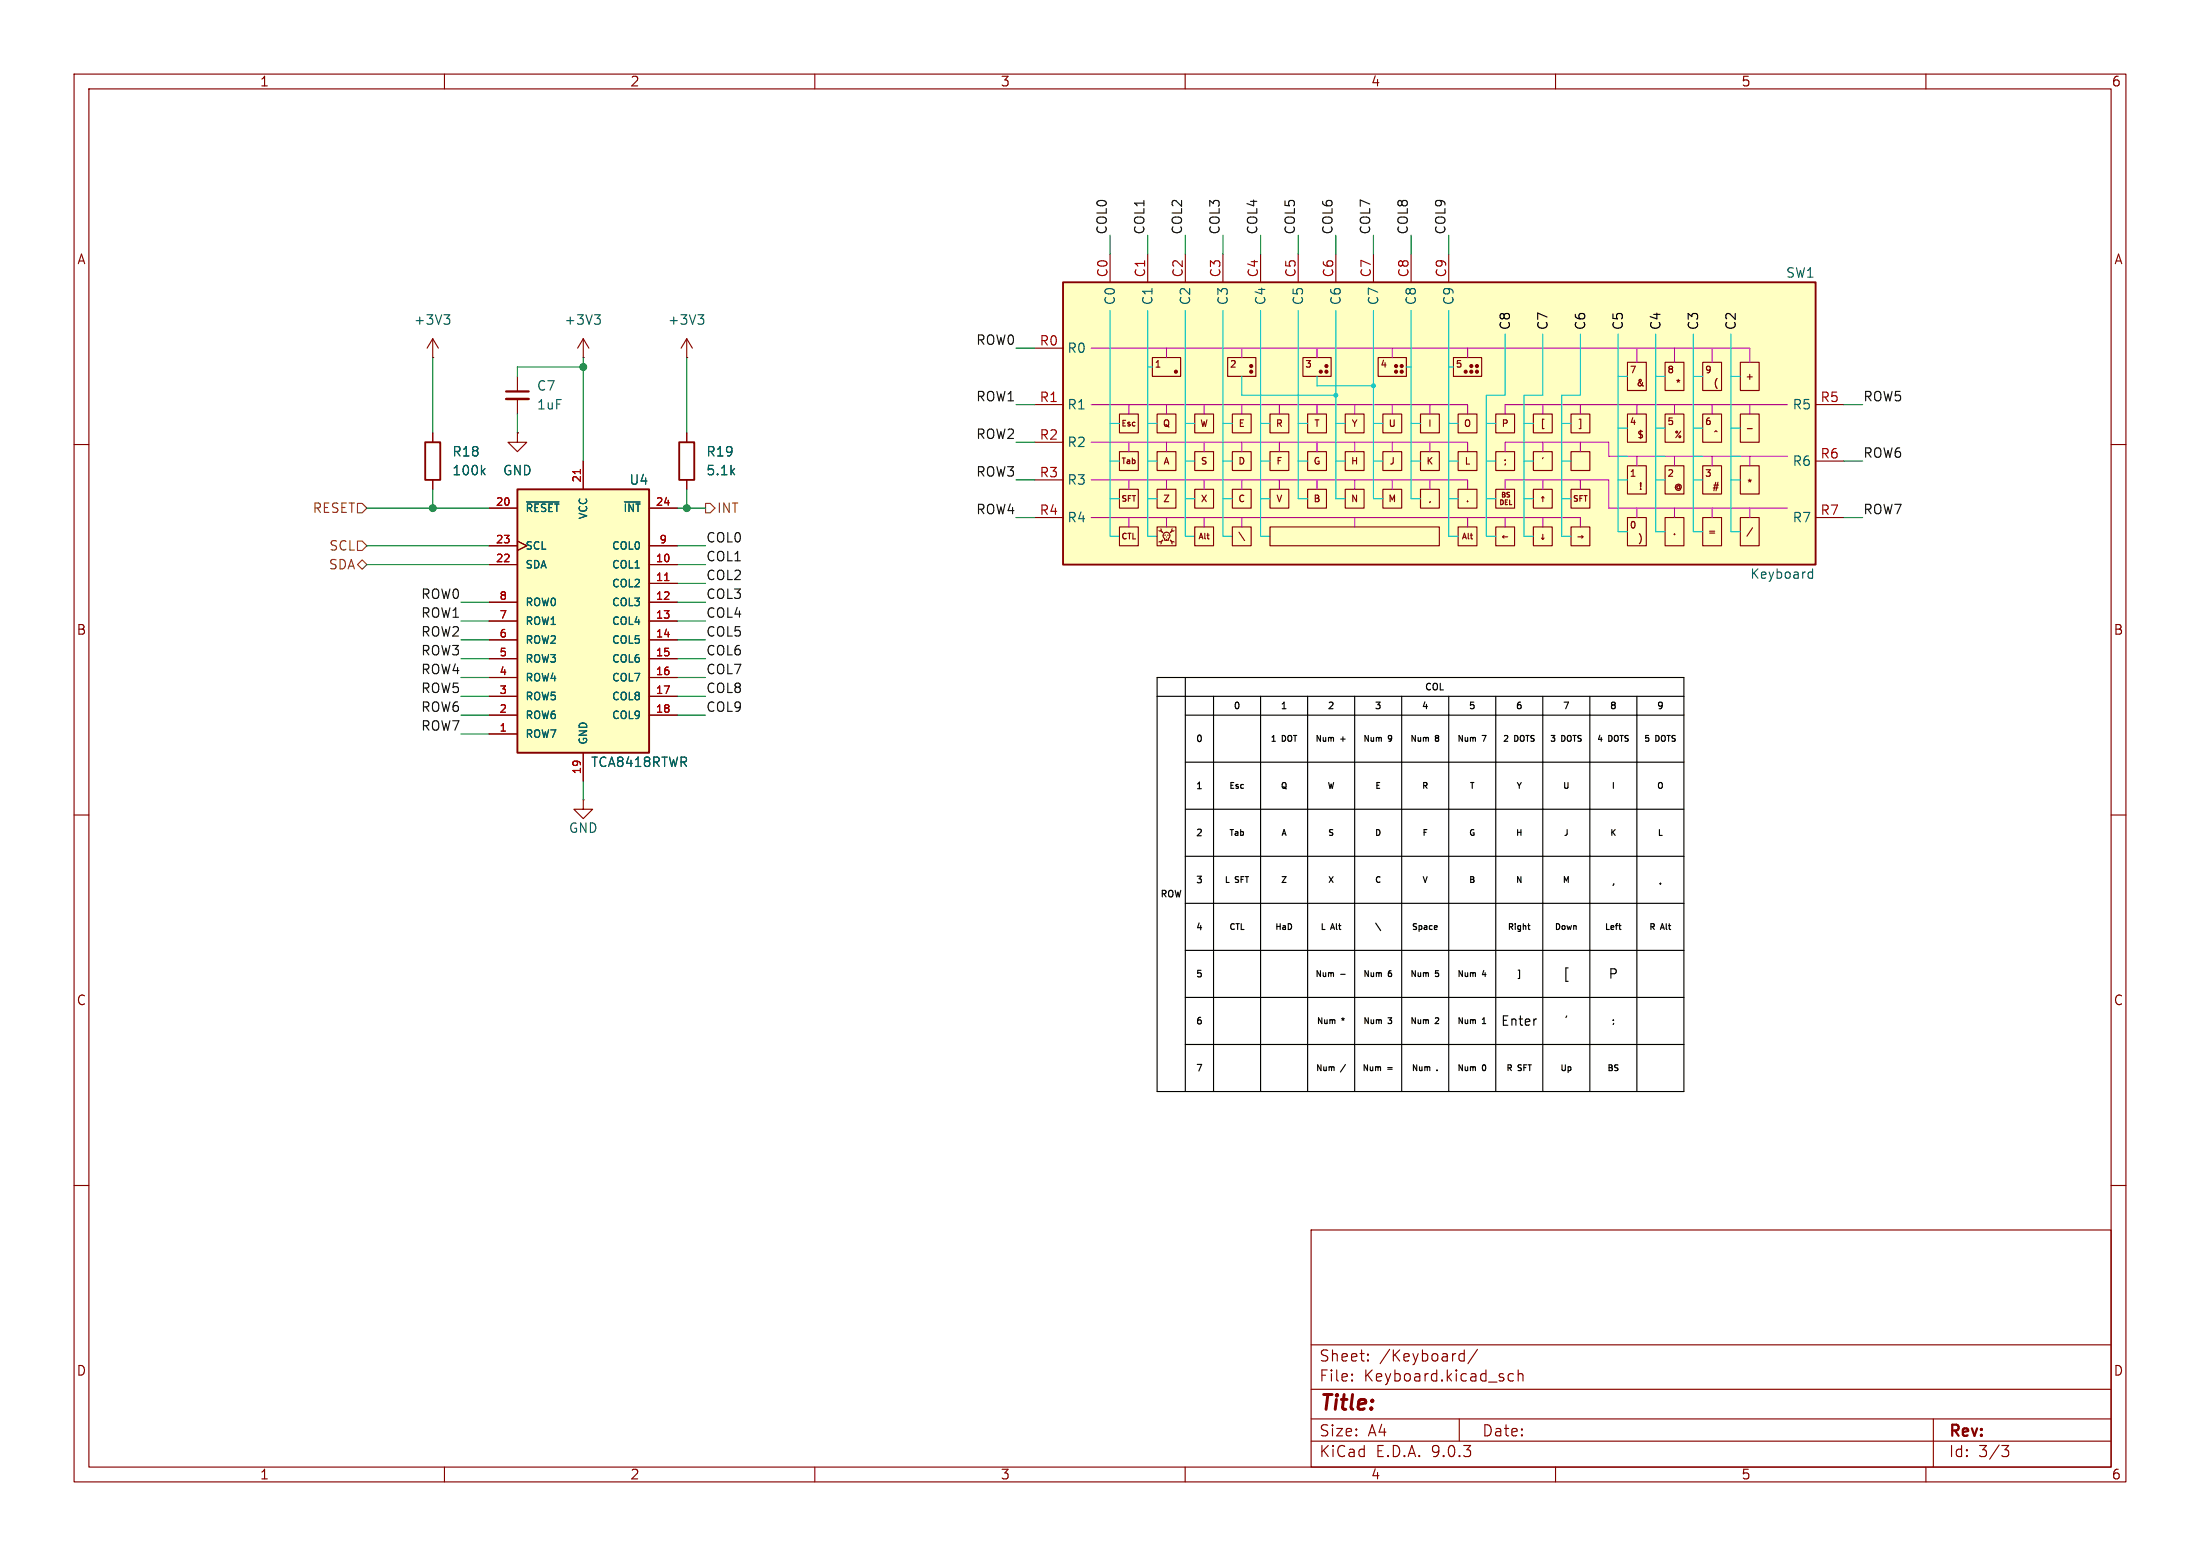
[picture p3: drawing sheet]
<svg xmlns="http://www.w3.org/2000/svg" width="297mm" height="210mm" viewBox="0 0 297 210" stroke-linecap="round" stroke-linejoin="round" font-family="sans-serif">
<g fill="none" stroke="#840000" stroke-width=".15">
<path d="M10 10h277v190h-277zM12 12h273v186h-273zM60 10v2M110 10v2M160 10v2M210 10v2M260 10v2M10 60h2M285 60h2M10 110h2M285 110h2M10 160h2"/>
<path d="M177 166h108v32h-108zM285 160h2M60 198v2M110 198v2M160 198v2M177 194.5h108M177 191.5h108M177 187.5h108M177 181.5h108M182.5 186.3h.1l-.1 .1M182.5 186.3v.1M182.5 185.5v.1"/>
<path d="M182.5 185.5h.1l-.1 .1M184.7 183.6v.1M184.7 183.6h-.1l.1 .1M184.7 182.8v.1M184.7 182.8h-.1l.1 .1M197 191.5v3M197 183.6l.2 .1 .5-.1M197.7 182.2v1.5M197.7 182.8l-.5-.1-.2 .1M199.5 182.1l-1.3 2M204.3 185.5l-.4-.1-.3 .3v.4l.1 .2 .2 .1 .4-.1M205 185.5a.37 .37 0 0 1 .6 .1v.8"/>
<path d="M205 184.9v1.5M210 198v2M260 198v2M261 191.5v6.5M270.2 195.1h1l-.5 .6a.41 .41 0 0 1 .5 .3v.3l-.2 .2-.5 .1"/>
</g>
<g fill="#fff">
<path d="M156.2 91.4h3.8v2.6h-3.8z"/>
<path d="M160 91.4h67.3v2.6h-67.3z"/>
<path d="M156.2 94h3.8v53.3h-3.8z"/>
<path d="M160 94h3.8v2.5h-3.8z"/>
<path d="M163.8 94h6.4v2.5h-6.4z"/>
<path d="M170.2 94h6.3v2.5h-6.3z"/>
<path d="M176.5 94h6.4v2.5h-6.4z"/>
<path d="M182.9 94h6.3v2.5h-6.3z"/>
<path d="M189.2 94h6.4v2.5h-6.4z"/>
<path d="M195.6 94h6.3v2.5h-6.3z"/>
<path d="M201.9 94h6.4v2.5h-6.4z"/>
<path d="M208.3 94h6.3v2.5h-6.3z"/>
<path d="M214.6 94h6.4v2.5h-6.4z"/>
<path d="M221 94h6.3v2.5h-6.3z"/>
<path d="M160 96.5h3.8v6.4h-3.8z"/>
<path d="M163.8 96.5h6.4v6.4h-6.4z"/>
<path d="M170.2 96.5h6.3v6.4h-6.3z"/>
<path d="M176.5 96.5h6.4v6.4h-6.4z"/>
<path d="M182.9 96.5h6.3v6.4h-6.3z"/>
<path d="M189.2 96.5h6.4v6.4h-6.4z"/>
<path d="M195.6 96.5h6.3v6.4h-6.3z"/>
<path d="M201.9 96.5h6.4v6.4h-6.4z"/>
<path d="M208.3 96.5h6.3v6.4h-6.3z"/>
<path d="M214.6 96.5h6.4v6.4h-6.4z"/>
<path d="M221 96.5h6.3v6.4h-6.3z"/>
<path d="M160 102.9h3.8v6.3h-3.8z"/>
<path d="M163.8 102.9h6.4v6.3h-6.4z"/>
<path d="M170.2 102.9h6.3v6.3h-6.3z"/>
<path d="M176.5 102.9h6.4v6.3h-6.4z"/>
<path d="M182.9 102.9h6.3v6.3h-6.3z"/>
<path d="M189.2 102.9h6.4v6.3h-6.4z"/>
<path d="M195.6 102.9h6.3v6.3h-6.3z"/>
<path d="M201.9 102.9h6.4v6.3h-6.4z"/>
<path d="M208.3 102.9h6.3v6.3h-6.3z"/>
<path d="M214.6 102.9h6.4v6.3h-6.4z"/>
<path d="M221 102.9h6.3v6.3h-6.3z"/>
<path d="M160 109.2h3.8v6.4h-3.8z"/>
<path d="M163.8 109.2h6.4v6.4h-6.4z"/>
<path d="M170.2 109.2h6.3v6.4h-6.3z"/>
<path d="M176.5 109.2h6.4v6.4h-6.4z"/>
<path d="M182.9 109.2h6.3v6.4h-6.3z"/>
<path d="M189.2 109.2h6.4v6.4h-6.4z"/>
<path d="M195.6 109.2h6.3v6.4h-6.3z"/>
<path d="M201.9 109.2h6.4v6.4h-6.4z"/>
<path d="M208.3 109.2h6.3v6.4h-6.3z"/>
<path d="M214.6 109.2h6.4v6.4h-6.4z"/>
<path d="M221 109.2h6.3v6.4h-6.3z"/>
<path d="M160 115.6h3.8v6.3h-3.8z"/>
<path d="M163.8 115.6h6.4v6.3h-6.4z"/>
<path d="M170.2 115.6h6.3v6.3h-6.3z"/>
<path d="M176.5 115.6h6.4v6.3h-6.4z"/>
<path d="M182.9 115.6h6.3v6.3h-6.3z"/>
<path d="M189.2 115.6h6.4v6.3h-6.4z"/>
<path d="M195.6 115.6h6.3v6.3h-6.3z"/>
<path d="M201.9 115.6h6.4v6.3h-6.4z"/>
<path d="M208.3 115.6h6.3v6.3h-6.3z"/>
<path d="M214.6 115.6h6.4v6.3h-6.4z"/>
<path d="M221 115.6h6.3v6.3h-6.3z"/>
<path d="M160 121.9h3.8v6.4h-3.8z"/>
<path d="M163.8 121.9h6.4v6.4h-6.4z"/>
<path d="M170.2 121.9h6.3v6.4h-6.3z"/>
<path d="M176.5 121.9h6.4v6.4h-6.4z"/>
<path d="M182.9 121.9h6.3v6.4h-6.3z"/>
<path d="M189.2 121.9h6.4v6.4h-6.4z"/>
<path d="M195.6 121.9h6.3v6.4h-6.3z"/>
<path d="M201.9 121.9h6.4v6.4h-6.4z"/>
<path d="M208.3 121.9h6.3v6.4h-6.3z"/>
<path d="M214.6 121.9h6.4v6.4h-6.4z"/>
<path d="M221 121.9h6.3v6.4h-6.3z"/>
<path d="M160 128.3h3.8v6.3h-3.8z"/>
<path d="M163.8 128.3h6.4v6.3h-6.4z"/>
<path d="M170.2 128.3h6.3v6.3h-6.3z"/>
<path d="M176.5 128.3h6.4v6.3h-6.4z"/>
<path d="M182.9 128.3h6.3v6.3h-6.3z"/>
<path d="M189.2 128.3h6.4v6.3h-6.4z"/>
<path d="M195.6 128.3h6.3v6.3h-6.3z"/>
<path d="M201.9 128.3h6.4v6.3h-6.4z"/>
<path d="M208.3 128.3h6.3v6.3h-6.3z"/>
<path d="M214.6 128.3h6.4v6.3h-6.4z"/>
<path d="M221 128.3h6.3v6.3h-6.3z"/>
<path d="M160 134.6h3.8v6.4h-3.8z"/>
<path d="M163.8 134.6h6.4v6.4h-6.4z"/>
<path d="M170.2 134.6h6.3v6.4h-6.3z"/>
<path d="M176.5 134.6h6.4v6.4h-6.4z"/>
<path d="M182.9 134.6h6.3v6.4h-6.3z"/>
<path d="M189.2 134.6h6.4v6.4h-6.4z"/>
<path d="M195.6 134.6h6.3v6.4h-6.3z"/>
<path d="M201.9 134.6h6.4v6.4h-6.4z"/>
<path d="M208.3 134.6h6.3v6.4h-6.3z"/>
<path d="M214.6 134.6h6.4v6.4h-6.4z"/>
<path d="M221 134.6h6.3v6.4h-6.3z"/>
<path d="M160 141h3.8v6.3h-3.8z"/>
<path d="M163.8 141h6.4v6.3h-6.4z"/>
<path d="M170.2 141h6.3v6.3h-6.3z"/>
<path d="M176.5 141h6.4v6.3h-6.4z"/>
<path d="M182.9 141h6.3v6.3h-6.3z"/>
<path d="M189.2 141h6.4v6.3h-6.4z"/>
<path d="M195.6 141h6.3v6.3h-6.3z"/>
<path d="M201.9 141h6.4v6.3h-6.4z"/>
<path d="M208.3 141h6.3v6.3h-6.3z"/>
<path d="M214.6 141h6.4v6.3h-6.4z"/>
<path d="M221 141h6.3v6.3h-6.3z"/>
</g>
<path d="M78.7 48.3h.1M78.7 45.7l-.7 1.3M78.7 45.7l.8 1.3M78.7 45.7v2.6M92.7 58.4v1.3M92.7 64.8v1.2" fill="none" stroke="#840000" stroke-width=".15"/>
<path d="M80.3 42.5h.7l-.4 .5M80.8 43l.2 .2v.3l-.2 .3" fill="none" stroke="#006464" stroke-width=".15"/>
<path d="M91.7 59.7h2v5.1h-2z" fill="none" stroke="#840000" stroke-width=".25"/>
<path d="M213.2 61.7v.4h.3v-.6h.6v1.1h-.9v.4l-.6-.6h.2l.3 .3v-.2h.9v-.9h-.4v.6h-.5v-.2l-.3 .4h-.2z" fill="#840000"/>
<path d="M143.5 38.1h101.6v38.1h-101.6z" fill="#ffffc2"/>
<g fill="none" stroke="#840000" stroke-width=".15">
<path d="M149.9 34.3v3.8M154.9 34.3v3.8M160 34.3v3.8M165.1 34.3v3.8M170.2 34.3v3.8M175.3 34.3v3.8M180.3 34.3v3.8M185.4 34.3v3.8M190.5 34.3v3.8M195.6 34.3v3.8M139.7 47h3.8M139.7 54.6h3.8"/>
<path d="M139.7 59.7h3.8M151.1 55.9h2.6v2.5h-2.6zM153 57h.2M153.2 57.5h-.2M155.6 48.3h3.8v2.5h-3.8zM156.2 55.9h2.5v2.5h-2.5zM161.3 55.9h2.5v2.5h-2.5zM165.7 48.3h3.8v2.5h-3.8zM166.4 55.9h2.5v2.5h-2.5zM171.4 55.9h2.6v2.5h-2.6zM175.9 48.3h3.8v2.5h-3.8zM176.5 55.9h2.6v2.5h-2.6z"/>
<path d="M181.6 55.9h2.5v2.5h-2.5zM186.1 48.3h3.8v2.5h-3.8zM186.7 55.9h2.5v2.5h-2.5zM191.8 55.9h2.5v2.5h-2.5zM196.2 48.3h3.8v2.5h-3.8zM196.8 55.9h2.6v2.5h-2.6zM201.9 55.9h2.6v2.5h-2.6zM203.4 56.7v.3M207 55.9h2.5v2.5h-2.5zM212.1 55.9h2.5v2.5h-2.5zM219.7 48.9h2.5v3.8h-2.5zM219.7 55.9h2.5v3.8h-2.5z"/>
<path d="M224.8 48.9h2.5v3.8h-2.5zM224.8 55.9h2.5v3.8h-2.5zM229.9 48.9h2.5v3.8h-2.5zM229.9 55.9h2.5v3.8h-2.5zM234.9 48.9h2.6v3.8h-2.6zM234.9 55.9h2.6v3.8h-2.6zM235.9 57.8h.7M245.1 54.6h3.8M139.7 64.8h3.8M139.7 69.9h3.8M151.1 61h2.6v2.5h-2.6zM151.1 66h2.6v2.6h-2.6z"/>
<path d="M151.1 71.1h2.6v2.6h-2.6zM156.2 61h2.5v2.5h-2.5zM156.2 66h2.5v2.6h-2.5zM156.2 71.1h2.5v2.6h-2.5zM156.5 73.2h.2v.2M156.7 71.4v.2h-.2M157.2 72a.47 .47 0 0 1 .6 0 .47 .47 0 0 1-.1 .7v.2h-.5v-.2a.48 .48 0 0 1 0-.7zM157.5 72.5h.1M157.5 72.8v.1M158.2 71.4v.2h.3M158.5 73.2l-.2-.1-.1 .3M161.3 61h2.5v2.5h-2.5z"/>
<path d="M161.3 66h2.5v2.6h-2.5zM161.3 71.1h2.5v2.6h-2.5zM166.4 61h2.5v2.5h-2.5zM166.4 66h2.5v2.6h-2.5zM166.4 71.1h2.5v2.6h-2.5zM167.3 71.8l.7 1.2M171.4 61h2.6v2.5h-2.6zM171.4 66h2.6v2.6h-2.6zM171.4 71.1h22.9v2.6h-22.9zM176.5 61h2.6v2.5h-2.6zM176.5 66h2.6v2.6h-2.6zM181.6 61h2.5v2.5h-2.5z"/>
<path d="M181.6 66h2.5v2.6h-2.5zM186.7 61h2.5v2.5h-2.5zM186.7 66h2.5v2.6h-2.5zM191.8 61h2.5v2.5h-2.5zM191.8 66h2.5v2.6h-2.5zM196.8 61h2.6v2.5h-2.6zM196.8 66h2.6v2.6h-2.6zM196.8 71.1h2.6v2.6h-2.6zM201.9 61h2.6v2.5h-2.6zM201.9 66h2.6v2.6h-2.6zM201.9 71.1h2.6v2.6h-2.6zM202.6 67.5a.32 .32 0 0 1 .4 .3 .32 .32 0 0 1-.4 .3z"/>
<path d="M202.8 66.4h.2l.2 .2-.2 .2 .2 .2-.1 .1h-.3zM202.8 66.8h.2M203.2 67.8h.2M203.5 67.5h-.3v.6h.3M203.8 66.5h-.3a.27 .27 0 0 0 .3 .3l-.1 .3h-.3M203.8 67.5v.6h.3M207 61h2.5v2.5h-2.5zM207 66h2.5v2.6h-2.5zM207 71.1h2.5v2.6h-2.5zM212.1 61h2.5v2.5h-2.5zM212.1 66h2.5v2.6h-2.5zM212.1 71.1h2.5v2.6h-2.5z"/>
<path d="M219.7 62.9h2.5v3.8h-2.5zM219.7 69.9h2.5v3.8h-2.5zM224.8 62.9h2.5v3.8h-2.5zM224.8 69.9h2.5v3.8h-2.5zM229.9 62.9h2.5v3.8h-2.5zM229.9 69.9h2.5v3.8h-2.5zM234.9 62.9h2.6v3.8h-2.6zM234.9 69.9h2.6v3.8h-2.6zM236.6 71.2l-.8 1.2M245.1 69.9h3.8M245.1 62.2h3.8"/>
</g>
<path d="M156.7 71.7l.2 .2M156.9 72.9l-.2 .2M158 72.9l.2 .2M158.2 71.7l-.2 .2" fill="none" stroke="#840000" stroke-width=".2"/>
<path d="M143.5 38.1h101.6v38.1h-101.6z" fill="none" stroke="#840000" stroke-width=".25"/>
<g fill="none" stroke="#c200c2" stroke-width=".15">
<path d="M147.3 54.6h50.8v1.3M147.3 59.7h50.8v1.3M147.3 47h88.9v1.9M152.4 54.6v1.3M152.4 59.7v1.3M157.5 47v1.3M157.5 54.6v1.3M157.5 59.7v1.3M162.6 54.6v1.3M162.6 59.7v1.3M167.6 47v1.3M167.6 54.6v1.3"/>
<path d="M167.6 59.7v1.3M172.7 54.6v1.3M172.7 59.7v1.3M177.8 47v1.3M177.8 54.6v1.3M177.8 59.7v1.3M182.9 54.6v1.3M182.9 59.7v1.3M188 47v1.3M188 54.6v1.3M188 59.7v1.3M193 54.6v1.3"/>
<path d="M193 59.7v1.3M198.1 47v1.3M208.3 54.6v1.3M208.3 59.7v1.3M213.4 54.6v1.3M213.4 59.7v1.3M221 47v1.9M221 54.6v1.3M226.1 47v1.9M226.1 54.6v1.3M231.1 47v1.9M231.1 54.6v1.3"/>
<path d="M236.2 54.6v1.3M241.3 54.6h-38.1v1.3M147.3 64.8h50.8v1.2M147.3 69.9h61v1.2M152.4 64.8v1.2M152.4 69.9v1.2M157.5 64.8v1.2M157.5 69.9v1.2M162.6 64.8v1.2M162.6 69.9v1.2M167.6 64.8v1.2M167.6 69.9v1.2"/>
<path d="M172.7 64.8v1.2M177.8 64.8v1.2M182.9 64.8v1.2M182.9 69.9v1.2M188 64.8v1.2M193 64.8v1.2M198.1 69.9v1.2M203.2 61v-1.3h14v1.9h24.1M203.2 66v-1.2h14v3.8h24.1M203.2 69.9v1.2M208.3 69.9h5.1v1.2M208.3 64.8v1.2"/>
<path d="M213.4 64.8v1.2M221 61.6v1.3M221 68.6v1.3M226.1 61.6v1.3M226.1 68.6v1.3M231.1 61.6v1.3M231.1 68.6v1.3M236.2 61.6v1.3M236.2 68.6v1.3"/>
</g>
<g fill="none" stroke="#00c2c2" stroke-width=".15">
<path d="M149.9 41.9v30.5h1.2M149.9 57.2h1.2M154.9 41.9v30.5h1.3M154.9 57.2h1.3M154.9 49.5h.7M160 41.9v30.5h1.3M160 57.2h1.3M165.1 41.9v30.5h1.3M165.1 57.2h1.3M167.6 50.8v2.5h12.7M170.2 41.9v30.5h1.2M170.2 57.2h1.2"/>
<path d="M175.3 57.2h1.2M175.3 41.9v25.4h1.2M177.8 50.8v1.3h7.6M180.3 57.2h1.3M180.3 41.9v25.4h1.3M185.4 57.2h1.3M185.4 41.9v25.4h1.3M189.9 49.5h.6M190.5 57.2h1.3M190.5 41.9v25.4h1.3M195.6 57.2h1.2M195.6 49.5h.6"/>
<path d="M195.6 41.9v30.5h1.2M200.7 57.2h1.2M203.2 45.1v8.2h-2.5v19.1h1.2M205.7 57.2h1.3M208.3 45.1v8.2h-2.6v19.1h1.3M210.8 57.2h1.3M213.4 45.1v8.2h-2.6v19.1h1.3M218.4 45.1v26.7h1.3M218.4 50.8h1.3M218.4 57.8h1.3M223.5 50.8h1.3M223.5 57.8h1.3"/>
<path d="M223.5 45.1v26.7h1.3M228.6 50.8h1.3M228.6 57.8h1.3M228.6 45.1v26.7h1.3M233.7 50.8h1.2M233.7 57.8h1.2M233.7 45.1v26.7h1.2M149.9 62.2h1.2M149.9 67.3h1.2M154.9 62.2h1.3M154.9 67.3h1.3M160 62.2h1.3"/>
<path d="M160 67.3h1.3M165.1 62.2h1.3M165.1 67.3h1.3M170.2 62.2h1.2M170.2 67.3h1.2M175.3 62.2h1.2M180.3 62.2h1.3M185.4 62.2h1.3M190.5 62.2h1.3M195.6 62.2h1.2M195.6 67.3h1.2M200.7 62.2h1.2"/>
<path d="M200.7 67.3h1.2M205.7 62.2h1.3M205.7 67.3h1.3M210.8 62.2h1.3M210.8 67.3h1.3M218.4 61.6h1.3M218.4 64.8h1.3M223.5 61.6h1.3M223.5 64.8h1.3M228.6 61.6h1.3M228.6 64.8h1.3M233.7 61.6h1.2"/>
<path d="M233.7 64.8h1.2"/>
</g>
<path d="M157.3 72.2v.1M157.7 72.2v.1" fill="none" stroke="#840000" stroke-width=".18"/>
<g fill="#840000" stroke="#840000" stroke-width=".15">
<circle cx="158.7" cy="50.2" r=".2"/>
<circle cx="168.9" cy="49.4" r=".2"/>
<circle cx="168.9" cy="50.2" r=".2"/>
<circle cx="178.3" cy="50.2" r=".2"/>
<circle cx="179.1" cy="49.4" r=".2"/>
<circle cx="179.1" cy="50.2" r=".2"/>
<circle cx="188.5" cy="49.4" r=".2"/>
<circle cx="188.5" cy="50.2" r=".2"/>
<circle cx="189.2" cy="49.4" r=".2"/>
<circle cx="189.2" cy="50.2" r=".2"/>
<circle cx="197.9" cy="50.2" r=".2"/>
<circle cx="198.6" cy="49.4" r=".2"/>
<circle cx="198.6" cy="50.2" r=".2"/>
<circle cx="199.4" cy="49.4" r=".2"/>
<circle cx="199.4" cy="50.2" r=".2"/>
</g>
<g fill="#00c2c2" stroke="#00c2c2" stroke-width=".15">
<circle cx="180.3" cy="53.3" r=".25"/>
<circle cx="185.4" cy="52.1" r=".25"/>
</g>
<path d="M244.2 78h.5M244.2 77.3h.5M244.7 76.8v1.2" fill="none" stroke="#006464" stroke-width=".15"/>
<path d="M69.8 66h17.8v35.6h-17.8z" fill="#ffffc2"/>
<path d="M57.4 59.7h2v5.1h-2zM69.8 66h17.8v35.6h-17.8z" fill="none" stroke="#840000" stroke-width=".25"/>
<g fill="none" stroke="#840000" stroke-width=".15">
<path d="M58.4 48.3h.1M58.4 45.7v2.6M58.4 58.4v1.3M58.4 45.7l-.7 1.3M58.4 45.7l.8 1.3M69.8 58.4v1.3h1.3l-1.3 1.3-1.2-1.3h1.2M69.8 58.4h.1M69.8 50.8v2M69.8 53.8v2.1M92.7 48.3h.1M92.7 45.7l-.8 1.3M92.7 45.7l.8 1.3"/>
<path d="M92.7 45.7v2.6M92.7 58.4v1.3M58.4 64.8v1.2M66 68.6h3.8M66 73.7h3.8M66 76.2h3.8M69.8 73l1.3 .7-1.3 .6M78.7 62.2v3.8M87.6 68.6h3.8M87.6 73.7h3.8M87.6 76.2h3.8M87.6 78.7h3.8"/>
<path d="M92.7 64.8v1.2M66 81.3h3.8M66 83.8h3.8M66 86.4h3.8M66 88.9h3.8M66 91.4h3.8M66 94h3.8M66 96.5h3.8M66 99.1h3.8M87.6 81.3h3.8M87.6 83.8h3.8M87.6 86.4h3.8"/>
<path d="M87.6 88.9h3.8M87.6 91.4h3.8M87.6 94h3.8M87.6 96.5h3.8M78.7 108v1.2h1.3l-1.3 1.3-1.2-1.3h1.2M78.7 108h.1M78.7 101.6v3.8"/>
</g>
<path d="M59.9 42.5h.8l-.4 .5M60.5 43l.2 .2v.3l-.2 .3M94.2 42.5h.8l-.4 .5M94.8 43l.2 .2v.3l-.2 .3M65.1 63.6l.4 .5M65.5 63.2l-.5 .5M71.1 67.7h4.4M84.3 67.7h2.1" fill="none" stroke="#006464" stroke-width=".15"/>
<path d="M78.4 63.4v.5M89.7 78.4h.6" fill="none" stroke="#a90000" stroke-width=".15"/>
<path d="M68.3 52.8h3.1" fill="none" stroke="#840000" stroke-width=".3"/>
<path d="M68.3 53.8h3.1" fill="none" stroke="#840000" stroke-width=".33"/>
<path d="M48.3 73h.6l.6 .7-.6 .6h-.6zM48.3 76.2l.6-.6 .6 .6-.6 .6zM48.3 67.9h.6l.6 .7-.6 .6h-.6zM95.2 67.9h.7l.6 .7-.6 .6h-.7z" fill="none" stroke="#725600" stroke-width=".15"/>
<g fill="none" stroke="#000" stroke-width=".15">
<path d="M156.2 94h71.1M156.2 91.4h71.1v55.9h-71.1zM160 91.4v55.9M160 96.5h67.3M163.8 94v53.3M170.2 94v53.3M176.5 94v53.3M182.9 94v53.3M189.2 94v53.3M195.6 94v53.3M201.9 94v53.3M208.3 94v53.3"/>
<path d="M214.6 94v53.3M221 94v53.3M160 102.9h67.3M160 109.2h67.3M160 115.6h67.3M160 121.9h67.3M160 128.3h67.3M160 134.6h67.3M185.7 124.6l.7 1M193.9 124.9l.1 .2-.4 .1M194 125.4l-.1 .1M206.2 124.9h.3"/>
<path d="M206.4 124.7v.6l.1 .2M207.3 137.5h.1M218.5 124.9h.3M218.7 125.4l.1 .1M160 141h67.3"/>
</g>
<g fill="none" stroke="#009600" stroke-width=".15">
<path d="M149.9 31.8v2.5M154.9 31.8v2.5M160 31.8v2.5M165.1 31.8v2.5M170.2 31.8v2.5M175.3 31.8v2.5M180.3 31.8v2.5M185.4 31.8v2.5M190.5 31.8v2.5M195.6 31.8v2.5M58.4 48.3v10.1M69.8 55.9v2.5"/>
<path d="M78.7 49.5h-8.9v1.3M78.7 48.3v13.9M92.7 48.3v10.1M137.2 54.6h2.5M137.2 47h2.5M137.2 59.7h2.5M248.9 54.6h2.6M49.5 68.6h16.5M49.5 73.7h16.5M49.5 76.2h16.5M58.4 66v2.6M91.4 78.7h3.8"/>
<path d="M91.4 68.6h3.8M91.4 73.7h3.8M91.4 76.2h3.8M92.7 66v2.6M137.2 69.9h2.5M137.2 64.8h2.5M248.9 62.2h2.6M248.9 69.9h2.6M62.2 83.8h3.8M62.2 96.5h3.8M62.2 99.1h3.8M62.2 94h3.8"/>
<path d="M62.2 86.4h3.8M62.2 88.9h3.8M62.2 81.3h3.8M62.2 91.4h3.8M91.4 83.8h3.8M91.4 96.5h3.8M91.4 94h3.8M91.4 86.4h3.8M91.4 88.9h3.8M91.4 81.3h3.8M91.4 91.4h3.8M78.7 105.4v2.6"/>
</g>
<g fill="#009600" stroke="#009600" stroke-width=".15">
<circle cx="92.7" cy="68.6" r=".46"/>
<circle cx="58.4" cy="68.6" r=".46"/>
<circle cx="78.7" cy="49.5" r=".46"/>
</g>
<text font-size="2.8" fill="#840000" x="178" y="190.9">Title:</text>
<g font-size="2.1" fill="#840000">
<text x="178" y="184">Sheet:</text>
<text x="186.2" y="184">/Keyboard/</text>
<text x="178" y="186.7">File:</text>
<text x="184.1" y="186.7">Keyboard.kicad_sch</text>
<text x="178" y="196.9">KiCad</text>
<text x="178" y="194.1">Size:</text>
<text x="184.7" y="194.1">A4</text>
<text x="185.7" y="196.9">E.D.A.</text>
<text x="193.3" y="196.9">9.0.3</text>
<text x="200" y="194.1">Date:</text>
<text x="263" y="194.3">Rev:</text>
<text x="263" y="196.9">Id:</text>
<text x="267.1" y="196.9">3/3</text>
</g>
<g font-size="1.8" fill="#840000">
<text x="35" y="11.9">1</text>
<text x="85" y="11.9">2</text>
<text x="135" y="11.9">3</text>
<text x="185" y="11.9">4</text>
<text x="235" y="11.9">5</text>
<text x="285" y="11.9">6</text>
<text x="10.3" y="35.9">A</text>
<text x="285.3" y="35.9">A</text>
<text x="10.3" y="85.9">B</text>
<text x="285.3" y="85.9">B</text>
<text x="10.3" y="135.9">C</text>
<text x="285.3" y="135.9">C</text>
<text x="10.3" y="185.9">D</text>
<text x="285.3" y="185.9">D</text>
<text x="35" y="199.9">1</text>
<text x="85" y="199.9">2</text>
<text x="135" y="199.9">3</text>
<text x="185" y="199.9">4</text>
<text x="235" y="199.9">5</text>
<text x="285" y="199.9">6</text>
</g>
<g font-size="1.8" fill="#0f0f0f">
<text x="149.5" y="31.8" transform="rotate(-90 149.5 31.8)">COL0</text>
<text x="154.6" y="31.8" transform="rotate(-90 154.6 31.8)">COL1</text>
<text x="159.7" y="31.8" transform="rotate(-90 159.7 31.8)">COL2</text>
<text x="164.8" y="31.8" transform="rotate(-90 164.8 31.8)">COL3</text>
<text x="169.8" y="31.8" transform="rotate(-90 169.8 31.8)">COL4</text>
<text x="174.9" y="31.8" transform="rotate(-90 174.9 31.8)">COL5</text>
<text x="180" y="31.8" transform="rotate(-90 180 31.8)">COL6</text>
<text x="185.1" y="31.8" transform="rotate(-90 185.1 31.8)">COL7</text>
<text x="190.2" y="31.8" transform="rotate(-90 190.2 31.8)">COL8</text>
<text x="195.2" y="31.8" transform="rotate(-90 195.2 31.8)">COL9</text>
<text x="131.7" y="46.6">ROW0</text>
<text x="131.7" y="59.3">ROW2</text>
<text x="131.7" y="54.3">ROW1</text>
<text x="251.5" y="54.3">ROW5</text>
<text x="131.7" y="64.4">ROW3</text>
<text x="251.5" y="61.9">ROW6</text>
<text x="131.7" y="69.5">ROW4</text>
<text x="251.5" y="69.5">ROW7</text>
<text x="95.2" y="75.9">COL1</text>
<text x="95.2" y="73.3">COL0</text>
<text x="56.8" y="83.5">ROW1</text>
<text x="56.8" y="80.9">ROW0</text>
<text x="95.2" y="78.4">COL2</text>
<text x="95.2" y="83.5">COL4</text>
<text x="95.2" y="80.9">COL3</text>
<text x="56.8" y="86">ROW2</text>
<text x="56.8" y="88.6">ROW3</text>
<text x="95.2" y="88.6">COL6</text>
<text x="95.2" y="86">COL5</text>
<text x="56.8" y="93.6">ROW5</text>
<text x="56.8" y="91.1">ROW4</text>
<text x="95.2" y="93.6">COL8</text>
<text x="95.2" y="91.1">COL7</text>
<text x="56.8" y="98.7">ROW7</text>
<text x="56.8" y="96.2">ROW6</text>
<text x="95.2" y="96.2">COL9</text>
</g>
<g font-size="1.8" fill="#a90000">
<text x="149.6" y="37.5" transform="rotate(-90 149.6 37.5)">C0</text>
<text x="154.7" y="37.5" transform="rotate(-90 154.7 37.5)">C1</text>
<text x="159.8" y="37.5" transform="rotate(-90 159.8 37.5)">C2</text>
<text x="164.8" y="37.5" transform="rotate(-90 164.8 37.5)">C3</text>
<text x="169.9" y="37.5" transform="rotate(-90 169.9 37.5)">C4</text>
<text x="175" y="37.5" transform="rotate(-90 175 37.5)">C5</text>
<text x="180.1" y="37.5" transform="rotate(-90 180.1 37.5)">C6</text>
<text x="185.2" y="37.5" transform="rotate(-90 185.2 37.5)">C7</text>
<text x="190.2" y="37.5" transform="rotate(-90 190.2 37.5)">C8</text>
<text x="195.3" y="37.5" transform="rotate(-90 195.3 37.5)">C9</text>
<text x="140.3" y="46.7">R0</text>
<text x="140.3" y="54.4">R1</text>
<text x="140.3" y="59.4">R2</text>
<text x="245.7" y="54.4">R5</text>
<text x="140.3" y="64.5">R3</text>
<text x="245.7" y="62">R6</text>
<text x="140.3" y="69.6">R4</text>
<text x="245.7" y="69.6">R7</text>
</g>
<g font-size="1.8" fill="#006464">
<text x="150.7" y="41.3" transform="rotate(-90 150.7 41.3)">C0</text>
<text x="155.8" y="41.3" transform="rotate(-90 155.8 41.3)">C1</text>
<text x="160.9" y="41.3" transform="rotate(-90 160.9 41.3)">C2</text>
<text x="166" y="41.3" transform="rotate(-90 166 41.3)">C3</text>
<text x="171" y="41.3" transform="rotate(-90 171 41.3)">C4</text>
<text x="176.1" y="41.3" transform="rotate(-90 176.1 41.3)">C5</text>
<text x="181.2" y="41.3" transform="rotate(-90 181.2 41.3)">C6</text>
<text x="186.3" y="41.3" transform="rotate(-90 186.3 41.3)">C7</text>
<text x="191.4" y="41.3" transform="rotate(-90 191.4 41.3)">C8</text>
<text x="196.4" y="41.3" transform="rotate(-90 196.4 41.3)">C9</text>
<text x="241" y="37.7">SW1</text>
<text x="55.8" y="44">+3V3</text>
<text x="76.1" y="44">+3V3</text>
<text x="90.1" y="44">+3V3</text>
<text x="144" y="47.9">R0</text>
<text x="72.4" y="52.9">C7</text>
<text x="72.4" y="55.5">1uF</text>
<text x="144" y="55.5">R1</text>
<text x="241.9" y="55.5">R5</text>
<text x="61" y="61.8">R18</text>
<text x="61" y="64.4">100k</text>
<text x="67.8" y="64.4">GND</text>
<text x="84.9" y="65.6">U4</text>
<text x="95.3" y="64.4">5.1k</text>
<text x="95.3" y="61.8">R19</text>
<text x="144" y="60.6">R2</text>
<text x="144" y="65.6">R3</text>
<text x="241.9" y="63.1">R6</text>
<text x="144" y="70.7">R4</text>
<text x="241.9" y="70.7">R7</text>
<text x="236.2" y="78.3">Keyboard</text>
<text x="79.7" y="103.7">TCA8418RTWR</text>
<text x="76.7" y="112.6">GND</text>
</g>
<g font-size="1.8">
<text x="204.1" y="44.6" transform="rotate(-90 204.1 44.6)">C8</text>
<text x="209.1" y="44.6" transform="rotate(-90 209.1 44.6)">C7</text>
<text x="214.2" y="44.6" transform="rotate(-90 214.2 44.6)">C6</text>
<text x="219.3" y="44.6" transform="rotate(-90 219.3 44.6)">C5</text>
<text x="224.4" y="44.6" transform="rotate(-90 224.4 44.6)">C4</text>
<text x="229.5" y="44.6" transform="rotate(-90 229.5 44.6)">C3</text>
<text x="234.5" y="44.6" transform="rotate(-90 234.5 44.6)">C2</text>
<text x="217.4" y="119.6">,</text>
<text x="223.8" y="119.6">.</text>
<text x="210.9" y="132.3">[</text>
<text x="217.1" y="132.3">P</text>
<text x="202.6" y="138.7">Enter</text>
<text x="211.1" y="138.7">'</text>
</g>
<g font-size="1.8" fill="#725600">
<text x="42.1" y="69.4">RESET</text>
<text x="96.7" y="69.4">INT</text>
<text x="44.3" y="77.1">SDA</text>
<text x="44.4" y="74.5">SCL</text>
</g>
<g font-size="1.4" fill="#a90000">
<text x="78.5" y="65.2" transform="rotate(-90 78.5 65.2)">21</text>
<text x="66.9" y="68.3">20</text>
<text x="88.4" y="68.3">24</text>
<text x="66.9" y="73.4">23</text>
<text x="66.9" y="75.9">22</text>
<text x="88.4" y="75.9">10</text>
<text x="88.9" y="73.4">9</text>
<text x="67.3" y="81">8</text>
<text x="67.3" y="83.6">7</text>
<text x="88.4" y="78.5">11</text>
<text x="88.4" y="81">12</text>
<text x="88.4" y="83.6">13</text>
<text x="67.3" y="86.1">6</text>
<text x="67.3" y="88.6">5</text>
<text x="88.4" y="86.1">14</text>
<text x="88.4" y="88.6">15</text>
<text x="67.3" y="91.2">4</text>
<text x="67.3" y="93.7">3</text>
<text x="88.4" y="91.2">16</text>
<text x="88.4" y="93.7">17</text>
<text x="67.3" y="96.3">2</text>
<text x="67.3" y="98.8">1</text>
<text x="88.4" y="96.3">18</text>
<text x="78.5" y="104.6" transform="rotate(-90 78.5 104.6)">19</text>
</g>
<g font-size="1.4" fill="#006464">
<text x="70.9" y="69.3">~{RESET}</text>
<text x="79.5" y="70.2" transform="rotate(-90 79.5 70.2)">VCC</text>
<text x="84" y="69.3">~{INT}</text>
<text x="70.9" y="74.4">SCL</text>
<text x="70.9" y="76.9">SDA</text>
<text x="82.5" y="74.4">COL0</text>
<text x="82.5" y="76.9">COL1</text>
<text x="70.9" y="82">ROW0</text>
<text x="82.5" y="79.5">COL2</text>
<text x="82.5" y="82">COL3</text>
<text x="70.9" y="84.6">ROW1</text>
<text x="70.9" y="87.1">ROW2</text>
<text x="70.9" y="89.6">ROW3</text>
<text x="82.5" y="84.6">COL4</text>
<text x="82.5" y="87.1">COL5</text>
<text x="82.5" y="89.6">COL6</text>
<text x="70.9" y="92.2">ROW4</text>
<text x="70.9" y="94.7">ROW5</text>
<text x="82.5" y="92.2">COL7</text>
<text x="82.5" y="94.7">COL8</text>
<text x="70.9" y="97.3">ROW6</text>
<text x="70.9" y="99.8">ROW7</text>
<text x="79.5" y="100.6" transform="rotate(-90 79.5 100.6)">GND</text>
<text x="82.5" y="97.3">COL9</text>
</g>
<g font-size="1.2" fill="#840000">
<text x="155.8" y="49.8">1</text>
<text x="165.9" y="49.8">2</text>
<text x="176.1" y="49.8">3</text>
<text x="186.3" y="49.8">4</text>
<text x="196.4" y="49.8">5</text>
<text x="219.9" y="50.6">7</text>
<text x="220.8" y="52.4">&amp;</text>
<text x="225" y="50.6">8</text>
<text x="226.1" y="52.4">*</text>
<text x="230.1" y="50.6">9</text>
<text x="231.2" y="52.4">(</text>
<text x="235.5" y="51.5">+</text>
<text x="156.9" y="57.8">Q</text>
<text x="161.9" y="57.8">W</text>
<text x="167.1" y="57.8">E</text>
<text x="172.1" y="57.8">R</text>
<text x="177.3" y="57.8">T</text>
<text x="182.4" y="57.8">Y</text>
<text x="187.4" y="57.8">U</text>
<text x="192.7" y="57.8">I</text>
<text x="197.5" y="57.8">O</text>
<text x="202.2" y="57.8">P</text>
<text x="207.8" y="57.8">[</text>
<text x="212.9" y="57.8">]</text>
<text x="219.9" y="57.6">4</text>
<text x="220.9" y="59.3">$</text>
<text x="225" y="57.6">5</text>
<text x="225.9" y="59.3">%</text>
<text x="230.1" y="57.6">6</text>
<text x="231.3" y="59.3">^</text>
<text x="157" y="62.9">A</text>
<text x="162" y="62.9">S</text>
<text x="167.1" y="62.9">D</text>
<text x="172.2" y="62.9">F</text>
<text x="177.2" y="62.9">G</text>
<text x="182.3" y="62.9">H</text>
<text x="187.5" y="62.9">J</text>
<text x="192.5" y="62.9">K</text>
<text x="197.6" y="62.9">L</text>
<text x="202.8" y="62.9">;</text>
<text x="207.9" y="62.9">'</text>
<text x="219.9" y="64.6">1</text>
<text x="225" y="64.6">2</text>
<text x="230.1" y="64.6">3</text>
<text x="235.7" y="65.8">*</text>
<text x="156.9" y="68">Z</text>
<text x="162" y="68">X</text>
<text x="167.1" y="68">C</text>
<text x="172.2" y="68">V</text>
<text x="177.2" y="68">B</text>
<text x="182.3" y="68">N</text>
<text x="187.3" y="68">M</text>
<text x="192.7" y="68">,</text>
<text x="197.8" y="68">.</text>
<text x="207.6" y="68">þÿ!‘</text>
<text x="219.9" y="71.5">0</text>
<text x="221.1" y="66.3">!</text>
<text x="225.9" y="66.3">@</text>
<text x="231.1" y="66.3">#</text>
<text x="202.5" y="73.1">þÿ!•</text>
<text x="207.6" y="73.1">þÿ!“</text>
<text x="212.7" y="73.1">þÿ!’</text>
<text x="221.1" y="73.3">)</text>
<text x="225.7" y="72.4">.</text>
<text x="230.4" y="72.4">=</text>
</g>
<g font-size="1.2">
<text x="166.4" y="95.9">0</text>
<text x="172.8" y="95.9">1</text>
<text x="179.1" y="95.9">2</text>
<text x="185.5" y="95.9">3</text>
<text x="191.8" y="95.9">4</text>
<text x="192.3" y="93.4">COL</text>
<text x="198.2" y="95.9">5</text>
<text x="204.5" y="95.9">6</text>
<text x="210.9" y="95.9">7</text>
<text x="217.2" y="95.9">8</text>
<text x="223.6" y="95.9">9</text>
<text x="161.4" y="100.4">0</text>
<text x="161.4" y="106.7">1</text>
<text x="161.4" y="113.1">2</text>
<text x="161.4" y="119.4">3</text>
<text x="156.6" y="121.3">ROW</text>
<text x="161.4" y="125.8">4</text>
<text x="161.4" y="132.1">5</text>
<text x="161.4" y="138.5">6</text>
<text x="161.4" y="144.8">7</text>
</g>
<g font-size="1.1" fill="#840000">
<text x="150.9" y="57.8">Esc</text>
<text x="151.3" y="62.8">Tab</text>
<text x="151.3" y="67.9">SFT</text>
<text x="212.2" y="67.9">SFT</text>
<text x="151.3" y="73">CTL</text>
<text x="161.7" y="73">Alt</text>
<text x="197.2" y="73">Alt</text>
</g>
<g font-size="1.1">
<text x="171.4" y="100.3">1</text>
<text x="173.1" y="100.3">DOT</text>
<text x="177.5" y="100.3">Num</text>
<text x="181" y="100.3">+</text>
<text x="183.9" y="100.3">Num</text>
<text x="187.4" y="100.3">9</text>
<text x="190.3" y="100.3">Num</text>
<text x="193.8" y="100.3">8</text>
<text x="196.6" y="100.3">Num</text>
<text x="200.1" y="100.3">7</text>
<text x="202.8" y="100.3">2</text>
<text x="204.4" y="100.3">DOTS</text>
<text x="209.1" y="100.3">3</text>
<text x="210.8" y="100.3">DOTS</text>
<text x="215.5" y="100.3">4</text>
<text x="217.1" y="100.3">DOTS</text>
<text x="221.8" y="100.3">5</text>
<text x="223.5" y="100.3">DOTS</text>
<text x="165.8" y="106.7">Esc</text>
<text x="172.8" y="106.7">Q</text>
<text x="179.1" y="106.7">W</text>
<text x="185.5" y="106.7">E</text>
<text x="191.9" y="106.7">R</text>
<text x="198.3" y="106.7">T</text>
<text x="204.6" y="106.7">Y</text>
<text x="210.9" y="106.7">U</text>
<text x="217.5" y="106.7">I</text>
<text x="223.6" y="106.7">O</text>
<text x="165.8" y="113">Tab</text>
<text x="172.9" y="113">A</text>
<text x="179.2" y="113">S</text>
<text x="185.5" y="113">D</text>
<text x="191.9" y="113">F</text>
<text x="198.2" y="113">G</text>
<text x="204.5" y="113">H</text>
<text x="211" y="113">J</text>
<text x="217.3" y="113">K</text>
<text x="223.7" y="113">L</text>
<text x="165.2" y="119.4">L</text>
<text x="166.8" y="119.4">SFT</text>
<text x="172.8" y="119.4">Z</text>
<text x="179.2" y="119.4">X</text>
<text x="185.5" y="119.4">C</text>
<text x="191.9" y="119.4">V</text>
<text x="198.2" y="119.4">B</text>
<text x="204.5" y="119.4">N</text>
<text x="210.9" y="119.4">M</text>
<text x="165.8" y="125.7">CTL</text>
<text x="172" y="125.7">HaD</text>
<text x="178.2" y="125.7">L</text>
<text x="179.7" y="125.7">Alt</text>
<text x="190.5" y="125.7">Space</text>
<text x="203.4" y="125.7">Right</text>
<text x="209.8" y="125.7">Down</text>
<text x="216.5" y="125.7">Left</text>
<text x="222.5" y="125.7">R</text>
<text x="224.2" y="125.7">Alt</text>
<text x="177.5" y="132.1">Num</text>
<text x="181" y="132.1">-</text>
<text x="183.9" y="132.1">Num</text>
<text x="187.4" y="132.1">6</text>
<text x="190.3" y="132.1">Num</text>
<text x="193.8" y="132.1">5</text>
<text x="196.6" y="132.1">Num</text>
<text x="200.1" y="132.1">4</text>
<text x="204.7" y="132.1">]</text>
<text x="177.7" y="138.4">Num</text>
<text x="181.1" y="138.4">*</text>
<text x="183.9" y="138.4">Num</text>
<text x="187.4" y="138.4">3</text>
<text x="190.3" y="138.4">Num</text>
<text x="193.8" y="138.4">2</text>
<text x="196.6" y="138.4">Num</text>
<text x="200.1" y="138.4">1</text>
<text x="217.5" y="138.4">;</text>
<text x="177.5" y="144.8">Num</text>
<text x="181" y="144.8">/</text>
<text x="183.8" y="144.8">Num</text>
<text x="187.3" y="144.8">=</text>
<text x="190.5" y="144.8">Num</text>
<text x="194" y="144.8">.</text>
<text x="196.6" y="144.8">Num</text>
<text x="200.1" y="144.8">0</text>
<text x="203.2" y="144.8">R</text>
<text x="204.9" y="144.8">SFT</text>
<text x="210.5" y="144.8">Up</text>
<text x="216.9" y="144.8">BS</text>
</g>
</svg>
